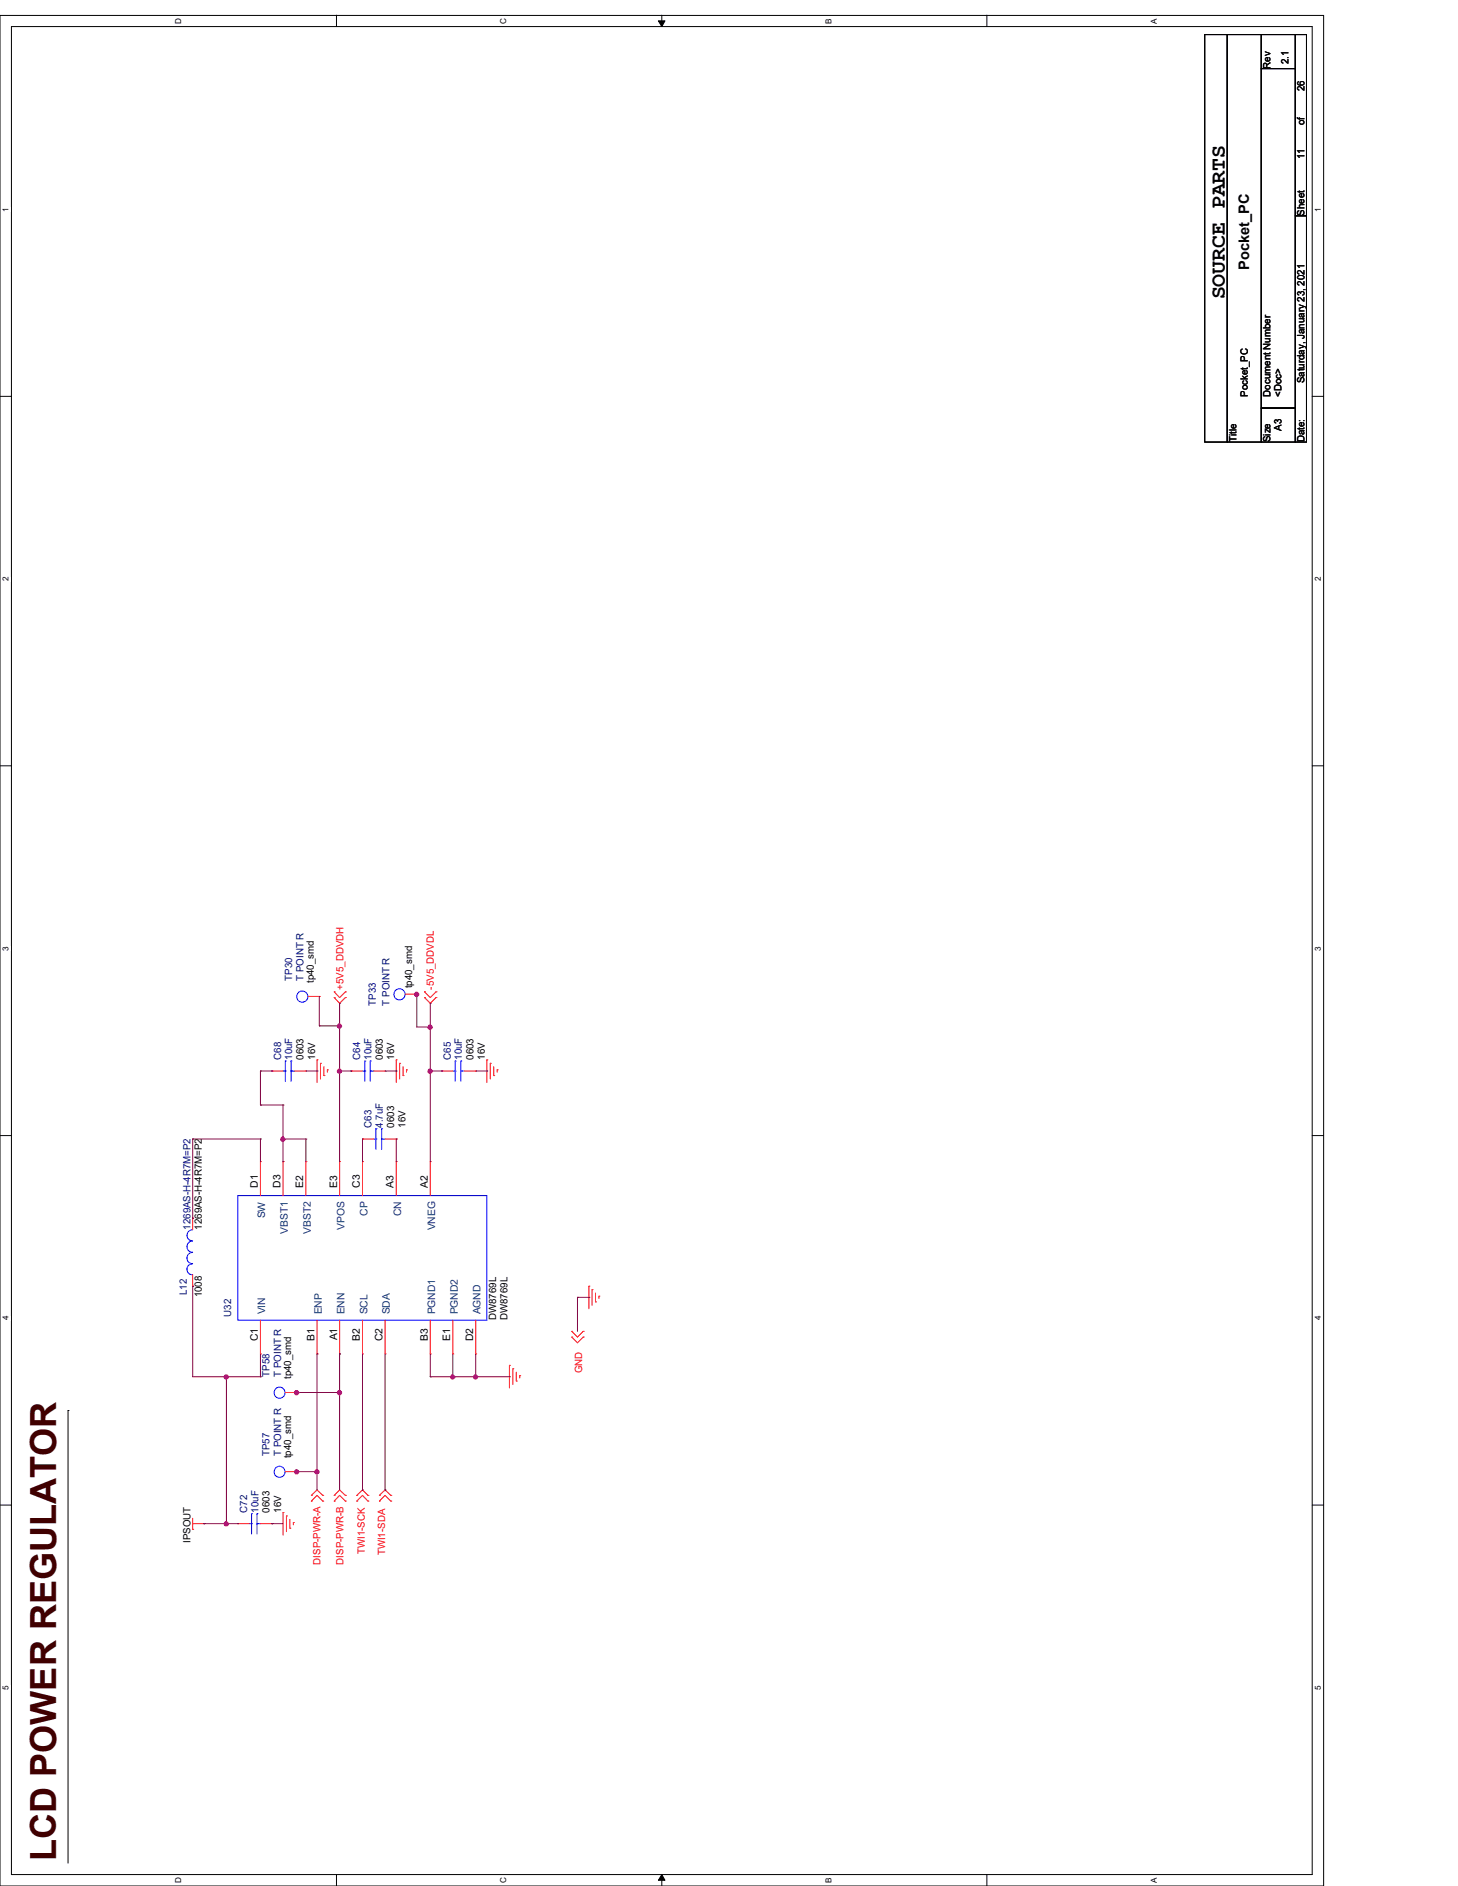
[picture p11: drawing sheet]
<svg xmlns="http://www.w3.org/2000/svg" width="216mm" height="279mm" viewBox="0 0 216 279" stroke-linecap="round" stroke-linejoin="round" font-family="sans-serif">
<path d="M0 2.3h196v277.1h-196zM1.7 3.9h192.6v273.8h-192.6z" fill="none" stroke="#000" stroke-width=".15"/>
<g fill="#fff">
<path d="M.2 249.7h1.3v.7h-1.3z"/>
<path d="M194.5 249.7h1.3v.7h-1.3z"/>
</g>
<path d="M0 223h1.7M194.3 223h1.7" fill="none" stroke="#000" stroke-width=".15"/>
<g fill="#fff">
<path d="M.2 195h1.3v.6h-1.3z"/>
<path d="M194.5 195h1.3v.6h-1.3z"/>
</g>
<path d="M0 168.2h1.7M194.3 168.2h1.7" fill="none" stroke="#000" stroke-width=".15"/>
<g fill="#fff">
<path d="M.2 140.3h1.3v.6h-1.3z"/>
<path d="M194.5 140.3h1.3v.6h-1.3z"/>
</g>
<path d="M0 113.5h1.7M194.3 113.5h1.7" fill="none" stroke="#000" stroke-width=".15"/>
<g fill="#fff">
<path d="M.2 85.5h1.3v.6h-1.3z"/>
<path d="M194.5 85.5h1.3v.6h-1.3z"/>
</g>
<path d="M0 58.7h1.7M194.3 58.7h1.7" fill="none" stroke="#000" stroke-width=".15"/>
<g fill="#fff">
<path d="M.2 30.7h1.3v.7h-1.3z"/>
<path d="M194.5 30.7h1.3v.7h-1.3z"/>
<path d="M25.7 278.1h1.4v.9h-1.4z"/>
<path d="M25.7 2.7h1.4v.8h-1.4z"/>
<path d="M73.9 278.1h1.3v.9h-1.3z"/>
<path d="M73.9 2.7h1.3v.8h-1.3z"/>
</g>
<path d="M49.8 2.2v1.7M49.8 277.7v1.7" fill="none" stroke="#000" stroke-width=".15"/>
<g fill="#fff">
<path d="M122 278.2h1.4v.8h-1.4z"/>
<path d="M122 2.8h1.4v.7h-1.4z"/>
</g>
<path d="M97.5 3.1h1l-.5 .8zM98 2.2v1.7M98 277.7l.5 .9h-1zM98 277.7v1.7" fill="none" stroke="#000" stroke-width=".15"/>
<path d="M97.5 3.1h1l-.5 .8zM98 277.7l.5 .9h-1z" fill="#000"/>
<g fill="#fff">
<path d="M170.2 278.2h1.3v.8h-1.3z"/>
<path d="M170.2 2.8h1.3v.7h-1.3z"/>
</g>
<path d="M146.1 2.2v1.7M178.4 5.1h3.3v60.4h-3.3zM181.7 5.1h5.1v60.4h-5.1zM186.8 10.2h5v50.3h-5zM186.8 5.1h5v5.1h-5zM191.8 5.1h1.7v26.9h-1.7zM191.8 32h1.7v33.5h-1.7zM186.8 60.5h5v5h-5zM10.1 209h.1M10.1 209v67M146.1 277.7v1.7" fill="none" stroke="#000" stroke-width=".15"/>
<g fill="none" stroke="#f00" stroke-width=".15">
<path d="M40.3 158.7h.1M40.3 158.7h1.6M43.6 158.7h1.7M45.3 158.7h.1M45.6 147.6h1.7M46.9 157h.1M46.9 157v3.4M47.3 147.6h.1M47.5 157.5h.1M47.5 157.5v2.4M48 159.3h.1M48 158v1.3"/>
<path d="M48.5 158.5h.1M48.5 158.5v.3M49.5 147.8h.1M49.5 146.9h.1M49.5 147.8l.8 .8 .8-.8M49.5 146.9l.8 .9 .8-.9M51.1 147.8h.1M51.1 146.9h.1M52 158.7h.1M52 158.7h1.7M55.3 158.7h1.7M57 158.7h.1"/>
<path d="M58.7 157h.1M58.7 157v3.4M59.2 157.5h.1M59.2 157.5v2.4M59.7 159.3h.1M59.7 158v1.3M60 147.3h1.7M60.2 158.5h.1M60.2 158.5v.3M61.7 147.3h.1M62.9 147.8h.1M62.9 146.9h.1"/>
<path d="M62.9 147.8l.8 .8 .9-.8M62.9 146.9l.8 .9 .9-.9M64.6 147.8h.1M64.6 146.9h.1M65.4 158.7h.1M65.4 158.7h1.7M68.7 158.7h1.7M70.4 158.7h.1M72.1 157h.1M72.1 157v3.4M72.6 157.5h.1M72.6 157.5v2.4"/>
<path d="M73.1 159.3h.1M73.1 158v1.3M73.6 158.5h.1M73.6 158.5v.3M38.6 172.1h.1M38.6 172.1v5M41.9 172.1h.1M41.9 172.1v5M45.3 172.1h.1M45.3 172.1v5M50.3 172.1h.1M50.3 172.1v5"/>
<path d="M53.7 168.7h.1M53.7 172.1h.1M53.7 168.7h1.6M53.7 172.1v5M57 168.7h1.7M58.7 168.7h.1M58.7 172.1h.1M58.7 172.1v5M63.7 172.1h.1M63.7 172.1v5M28.5 190.5h.1M28.5 180.5h.1"/>
<path d="M28.5 180.5v1.7M28.5 188.8v1.7M38.6 195.6v5M46.9 195.6v5M50.3 195.6v5M53.7 195.6v5M57 195.6v5M63.7 195.6v5M67.1 195.6v5M70.4 195.6v5M84.7 198.1h.1M84.7 197.2h.1"/>
<path d="M84.7 198.1l.8 .8 .9-.8M84.7 197.2l.8 .9 .9-.9M86.4 198.1h.1M86.4 197.2h.1M87.2 190.5h.1M87.2 190.5v3.4M87.7 191.1h.1M87.7 191.1v2.3M88.2 192.9h.1M88.2 191.6v1.3M88.7 192h.1M88.7 192v.4"/>
<path d="M38.6 200.6h.1M42.2 218h1.7M42.2 206.3h1.7M43.9 218h.1M43.9 206.3h.1M46.9 200.6h.1M50.3 200.6h.1M53.7 200.6h.1M57 200.6h.1M63.7 200.6h.1M67.1 200.6h.1M70.4 200.6h.1"/>
<path d="M75.4 202.3h.1M75.4 202.3v3.3M75.9 202.8h.1M75.9 202.8v2.3M76.5 204.6h.1M76.5 203.3v1.3M77 203.8h.1M77 203.8v.3M28.5 226.6h.1M28.5 225.7h1.7M28.5 224.9v1.7M30.2 225.7h.1"/>
<path d="M35.2 225.7h.1M35.2 225.7h1.7M38.6 225.7h1.7M40.3 225.7h.1M41.9 224.1h.1M41.9 224.1v3.3M42.4 224.6h.1M42.4 224.6v2.3M42.9 226.4h.1M42.9 225.1v1.3M43.4 225.6h.1M43.4 225.6v.3"/>
<path d="M46.1 221.5h.1M46.1 222.4h.1M46.1 221.5l.8-.8 .9 .8M46.1 222.4l.8-.9 .9 .9M47.8 221.5h.1M47.8 222.4h.1M49.5 221.5h.1M49.5 222.4h.1M49.5 221.5l.8-.8 .8 .8M49.5 222.4l.8-.9 .8 .9M51.1 221.5h.1M51.1 222.4h.1"/>
<path d="M52.8 221.5h.1M52.8 222.4h.1M52.8 221.5l.9-.8 .8 .8M52.8 222.4l.9-.9 .8 .9M54.5 221.5h.1M54.5 222.4h.1M56.2 221.5h.1M56.2 222.4h.1M56.2 221.5l.8-.8 .9 .8M56.2 222.4l.8-.9 .9 .9M57.9 221.5h.1M57.9 222.4h.1"/>
</g>
<g fill="none" stroke="#00f" stroke-width=".15">
<path d="M41.9 158.7h.3M42.2 158.7h.1M42.2 157.2h.1M42.2 157.2v3M43.1 157.2h.1M43.1 158.7h.1M43.1 158.7h.5M43.1 157.2v3M53.7 158.7h.3M54 158.7h.1M54 157.2h.1M54 157.2v3"/>
<path d="M54.8 157.2h.1M54.8 158.7h.1M54.8 158.7h.5M54.8 157.2v3M67.1 158.7h.3M67.4 158.7h.1M67.4 157.2h.1M67.4 157.2v3M68.2 157.2h.1M68.2 158.7h.1M68.2 158.7h.5M68.2 157.2v3"/>
<path d="M35.2 177.1h36.9v18.5h-36.9zM55.3 168.7h.4M55.7 168.7h.1M55.7 167.2h.1M55.7 167.2v3.1M56.5 167.2h.1M56.5 168.7h.1M56.5 168.7h.5M56.5 167.2v3.1M28.5 187.2a.8 .8 0 0 0-.8 .9 .8 .8 0 0 0 .8 .7M28.5 185.5a.83 .83 0 0 0-.8 .9 .83 .83 0 0 0 .8 .8M28.5 183.9a.83 .83 0 0 0-.8 .8 .83 .83 0 0 0 .8 .8"/>
<path d="M28.5 182.2a.81 .81 0 0 0-.8 .8 .81 .81 0 0 0 .8 .8M36.9 225.7h.4M37.3 225.7h.1M37.3 224.2h.1M37.3 224.2v3M38.1 224.2h.1M38.1 225.7h.1M38.1 225.7h.5M38.1 224.2v3"/>
<circle cx="44.8" cy="147.6" r=".83"/>
<circle cx="59.2" cy="147.3" r=".83"/>
<circle cx="41.4" cy="206.3" r=".82"/>
<circle cx="41.4" cy="218" r=".82"/>
</g>
<path d="M28.5 204h5M33.5 204h.1M38.6 204h.1M38.6 200.6v3.4M46.9 218h.1M46.9 218v2.7M50.3 206.3h.1M50.3 206.3v14.4M30.2 225.7h.1M30.2 225.7h3.3M40.3 225.7h.1M40.3 225.7h1.6" fill="none" stroke="#800040" stroke-width=".15"/>
<circle cx="50.3" cy="206.3" r=".32" fill="#f0f"/>
<circle cx="50.3" cy="206.3" r=".32" fill="none" stroke="#f0f" stroke-width=".15"/>
<path d="M53.7 200.6v20.1M57 200.6v20.1M63.7 204h.1M63.7 200.6v3.4M63.7 204h3.4M67.1 204h.1M70.4 204h.1M70.4 204h5M70.4 200.6v3.4M75.4 204h.1M53.7 220.7h.1M57 220.7h.1" fill="none" stroke="#800040" stroke-width=".15"/>
<circle cx="70.4" cy="204" r=".32" fill="#f0f"/>
<circle cx="70.4" cy="204" r=".32" fill="none" stroke="#f0f" stroke-width=".15"/>
<path d="M67.1 204h.1M67.1 200.6v3.4" fill="none" stroke="#800040" stroke-width=".15"/>
<circle cx="67" cy="204" r=".32" fill="#f0f"/>
<circle cx="67" cy="204" r=".32" fill="none" stroke="#f0f" stroke-width=".15"/>
<g fill="none" stroke="#800040" stroke-width=".15">
<path d="M28.5 168.7h.1M28.5 168.7v11.8M28.5 168.7h10.1M38.6 168.7h.1M38.6 168.7v3.4M41.9 168.7h.1M41.9 172.1h.1M41.9 168.7h3.4M41.9 168.7v3.4M45.3 168.7h.1M45.3 168.7v3.4M28.5 190.5h.1"/>
<path d="M28.5 180.5h.1M28.5 190.5v13.5M67.1 204h3.3M70.4 204h.1"/>
</g>
<circle cx="41.9" cy="168.8" r=".32" fill="#f0f"/>
<circle cx="41.9" cy="168.8" r=".32" fill="none" stroke="#f0f" stroke-width=".15"/>
<g fill="none" stroke="#800040" stroke-width=".15">
<path d="M38.6 158.7h.1M38.6 158.7v5M38.6 158.7h1.7M40.3 158.7h.1M45.3 158.7h1.6M46.9 158.7h.1M50.3 158.7h.1M50.3 158.7h1.7M50.3 158.7v13.4M52 158.7h.1M38.6 163.7h.1M38.6 163.7h3.3"/>
<path d="M41.9 163.7h.1M41.9 163.7v5M53.7 168.7h.1M53.7 168.7v3.4M58.7 168.7h.1M58.7 168.7v3.4"/>
</g>
<circle cx="50.3" cy="158.7" r=".32" fill="#f0f"/>
<circle cx="50.3" cy="158.7" r=".32" fill="none" stroke="#f0f" stroke-width=".15"/>
<path d="M50.3 152h.1M50.3 152v6.7" fill="none" stroke="#800040" stroke-width=".15"/>
<circle cx="50.3" cy="152" r=".32" fill="#f0f"/>
<circle cx="50.3" cy="152" r=".32" fill="none" stroke="#f0f" stroke-width=".15"/>
<path d="M63.7 158.7h.1M63.7 152.1h.1M63.7 152.1v20M63.7 158.7h1.7M65.4 158.7h.1" fill="none" stroke="#800040" stroke-width=".15"/>
<circle cx="63.7" cy="158.7" r=".32" fill="#f0f"/>
<circle cx="63.7" cy="158.7" r=".32" fill="none" stroke="#f0f" stroke-width=".15"/>
<path d="M57 158.7h1.7M58.7 158.7h.1M61.7 147.3h.1M61.7 147.3v4.8h2M63.7 152.1h.1M70.4 158.7h1.7M72.1 158.7h.1" fill="none" stroke="#800040" stroke-width=".15"/>
<circle cx="63.7" cy="152.2" r=".32" fill="#f0f"/>
<circle cx="63.7" cy="152.2" r=".32" fill="none" stroke="#f0f" stroke-width=".15"/>
<path d="M61.7 147.1h.1M61.7 147.1v.2" fill="none" stroke="#800040" stroke-width=".15"/>
<circle cx="61.7" cy="147.3" r=".32" fill="#f0f"/>
<circle cx="61.7" cy="147.3" r=".32" fill="none" stroke="#f0f" stroke-width=".15"/>
<g fill="none" stroke="#800040" stroke-width=".15">
<path d="M47.3 152h.1M47.3 147.6v4.4M47.3 152h3M50.3 152h.1M50.3 148.6h.1M50.3 148.6v3.4M63.7 148.6h.1M63.7 148.6v3.5M85.5 192.2h.1M85.5 192.2h1.7M85.5 192.2v5M87.2 192.2h.1"/>
<path d="M33.5 204v21.7M33.5 225.7h.1"/>
</g>
<circle cx="33.5" cy="204" r=".32" fill="#f0f"/>
<circle cx="33.5" cy="204" r=".32" fill="none" stroke="#f0f" stroke-width=".15"/>
<circle cx="33.5" cy="225.7" r=".32" fill="#f0f"/>
<circle cx="33.5" cy="225.7" r=".32" fill="none" stroke="#f0f" stroke-width=".15"/>
<path d="M33.5 204h.1M33.5 204h5.1M43.8 218h.1M43.9 218h.1M33.5 225.7h1.7M35.2 225.7h.1" fill="none" stroke="#800040" stroke-width=".15"/>
<circle cx="43.9" cy="218" r=".32" fill="#f0f"/>
<circle cx="43.9" cy="218" r=".32" fill="none" stroke="#f0f" stroke-width=".15"/>
<path d="M46.9 200.6h.1M46.9 200.6v17.4" fill="none" stroke="#800040" stroke-width=".15"/>
<circle cx="46.9" cy="218" r=".32" fill="#f0f"/>
<circle cx="46.9" cy="218" r=".32" fill="none" stroke="#f0f" stroke-width=".15"/>
<path d="M43.8 206.3h6.5M43.9 206.3h.1M43.9 218h3M46.9 218h.1M50.3 200.6h.1M50.3 206.3h.1M50.3 200.6v5.7" fill="none" stroke="#800040" stroke-width=".15"/>
<circle cx="43.9" cy="206.3" r=".32" fill="#f0f"/>
<circle cx="43.9" cy="206.3" r=".32" fill="none" stroke="#f0f" stroke-width=".15"/>
<circle cx="50.3" cy="206.3" r=".32" fill="#f0f"/>
<circle cx="50.3" cy="206.3" r=".32" fill="none" stroke="#f0f" stroke-width=".15"/>
<circle cx="70.4" cy="204" r=".32" fill="#f0f"/>
<circle cx="70.4" cy="204" r=".32" fill="none" stroke="#f0f" stroke-width=".15"/>
<circle cx="67" cy="204" r=".32" fill="#f0f"/>
<circle cx="67" cy="204" r=".32" fill="none" stroke="#f0f" stroke-width=".15"/>
<circle cx="41.9" cy="168.8" r=".32" fill="#f0f"/>
<circle cx="41.9" cy="168.8" r=".32" fill="none" stroke="#f0f" stroke-width=".15"/>
<circle cx="50.3" cy="158.7" r=".32" fill="#f0f"/>
<circle cx="50.3" cy="158.7" r=".32" fill="none" stroke="#f0f" stroke-width=".15"/>
<circle cx="50.3" cy="152" r=".32" fill="#f0f"/>
<circle cx="50.3" cy="152" r=".32" fill="none" stroke="#f0f" stroke-width=".15"/>
<circle cx="63.7" cy="158.7" r=".32" fill="#f0f"/>
<circle cx="63.7" cy="158.7" r=".32" fill="none" stroke="#f0f" stroke-width=".15"/>
<circle cx="63.7" cy="152.2" r=".32" fill="#f0f"/>
<circle cx="63.7" cy="152.2" r=".32" fill="none" stroke="#f0f" stroke-width=".15"/>
<circle cx="61.7" cy="147.3" r=".32" fill="#f0f"/>
<circle cx="61.7" cy="147.3" r=".32" fill="none" stroke="#f0f" stroke-width=".15"/>
<circle cx="33.5" cy="204" r=".32" fill="#f0f"/>
<circle cx="33.5" cy="204" r=".32" fill="none" stroke="#f0f" stroke-width=".15"/>
<circle cx="33.5" cy="225.7" r=".32" fill="#f0f"/>
<circle cx="33.5" cy="225.7" r=".32" fill="none" stroke="#f0f" stroke-width=".15"/>
<circle cx="43.9" cy="218" r=".32" fill="#f0f"/>
<circle cx="43.9" cy="218" r=".32" fill="none" stroke="#f0f" stroke-width=".15"/>
<circle cx="46.9" cy="218" r=".32" fill="#f0f"/>
<circle cx="46.9" cy="218" r=".32" fill="none" stroke="#f0f" stroke-width=".15"/>
<circle cx="43.9" cy="206.3" r=".32" fill="#f0f"/>
<circle cx="43.9" cy="206.3" r=".32" fill="none" stroke="#f0f" stroke-width=".15"/>
<text font-size="5.3" fill="#400000" x="8.3" y="275.7" transform="rotate(-90 8.3 275.7)">LCD POWER REGULATOR</text>
<text font-size="3.2" x="181.4" y="44.4" transform="rotate(-90 181.4 44.4)">SOURCE PARTS</text>
<text font-size="2.2" x="185" y="40" transform="rotate(-90 185 40)">Pocket_PC</text>
<g font-size="1.5">
<text x="188.1" y="10.2" transform="rotate(-90 188.1 10.2)">Rev</text>
<text x="190.8" y="9.5" transform="rotate(-90 190.8 9.5)">2.1</text>
<text x="193.2" y="13.5" transform="rotate(-90 193.2 13.5)">26</text>
<text x="193.2" y="23.6" transform="rotate(-90 193.2 23.6)">11</text>
<text x="193.2" y="18.5" transform="rotate(-90 193.2 18.5)">of</text>
<text x="193.2" y="32" transform="rotate(-90 193.2 32)">Sheet</text>
<text x="184.8" y="58.8" transform="rotate(-90 184.8 58.8)">Pocket_PC</text>
<text x="188.1" y="58.8" transform="rotate(-90 188.1 58.8)">Document Number</text>
<text x="189.8" y="58.8" transform="rotate(-90 189.8 58.8)">&lt;Doc&gt;</text>
<text x="193.2" y="56.8" transform="rotate(-90 193.2 56.8)">Saturday, January 23, 2021</text>
<text x="183.1" y="65.5" transform="rotate(-90 183.1 65.5)">Title</text>
<text x="188.1" y="65.5" transform="rotate(-90 188.1 65.5)">Size</text>
<text x="189.8" y="63.8" transform="rotate(-90 189.8 63.8)">A3</text>
<text x="193.2" y="65.5" transform="rotate(-90 193.2 65.5)">Date:</text>
<text x="46.5" y="145.6" transform="rotate(-90 46.5 145.6)">tp40_smd</text>
<text x="61" y="146.4" transform="rotate(-90 61 146.4)">tp40_smd</text>
<text x="45" y="157" transform="rotate(-90 45 157)">0603</text>
<text x="46.7" y="157" transform="rotate(-90 46.7 157)">16V</text>
<text x="56.7" y="157" transform="rotate(-90 56.7 157)">0603</text>
<text x="58.4" y="157" transform="rotate(-90 58.4 157)">16V</text>
<text x="70.1" y="157" transform="rotate(-90 70.1 157)">0603</text>
<text x="71.8" y="157" transform="rotate(-90 71.8 157)">16V</text>
<text x="58.4" y="167" transform="rotate(-90 58.4 167)">0603</text>
<text x="60" y="167" transform="rotate(-90 60 167)">16V</text>
<text x="38.2" y="175.9" transform="rotate(-90 38.2 175.9)">D1</text>
<text x="41.5" y="175.9" transform="rotate(-90 41.5 175.9)">D3</text>
<text x="44.9" y="175.9" transform="rotate(-90 44.9 175.9)">E2</text>
<text x="49.9" y="175.9" transform="rotate(-90 49.9 175.9)">E3</text>
<text x="53.3" y="175.9" transform="rotate(-90 53.3 175.9)">C3</text>
<text x="58.3" y="175.9" transform="rotate(-90 58.3 175.9)">A3</text>
<text x="63.3" y="175.9" transform="rotate(-90 63.3 175.9)">A2</text>
<text x="29.9" y="182.2" transform="rotate(-90 29.9 182.2)">1269AS-H-4R7M=P2</text>
<text x="29.9" y="192.2" transform="rotate(-90 29.9 192.2)">1008</text>
<text x="73.4" y="195.6" transform="rotate(-90 73.4 195.6)">DW8769L</text>
<text x="75.1" y="195.6" transform="rotate(-90 75.1 195.6)">DW8769L</text>
<text x="38.2" y="198.7" transform="rotate(-90 38.2 198.7)">C1</text>
<text x="46.6" y="198.6" transform="rotate(-90 46.6 198.6)">B1</text>
<text x="49.9" y="198.6" transform="rotate(-90 49.9 198.6)">A1</text>
<text x="53.3" y="198.6" transform="rotate(-90 53.3 198.6)">B2</text>
<text x="56.6" y="198.7" transform="rotate(-90 56.6 198.7)">C2</text>
<text x="63.3" y="198.6" transform="rotate(-90 63.3 198.6)">B3</text>
<text x="66.7" y="198.6" transform="rotate(-90 66.7 198.6)">E1</text>
<text x="70.1" y="198.7" transform="rotate(-90 70.1 198.7)">D2</text>
<text x="43.1" y="204.3" transform="rotate(-90 43.1 204.3)">tp40_smd</text>
<text x="43.1" y="216" transform="rotate(-90 43.1 216)">tp40_smd</text>
<text x="39.9" y="224.1" transform="rotate(-90 39.9 224.1)">0603</text>
<text x="41.6" y="224.1" transform="rotate(-90 41.6 224.1)">16V</text>
<text x="28.2" y="228.6" transform="rotate(-90 28.2 228.6)">IPSOUT</text>
</g>
<g font-size="1.5" fill="#000080">
<text x="43.3" y="145.3" transform="rotate(-90 43.3 145.3)">TP30</text>
<text x="45" y="145.3" transform="rotate(-90 45 145.3)">T POINT R</text>
<text x="55.7" y="149" transform="rotate(-90 55.7 149)">TP33</text>
<text x="57.7" y="149" transform="rotate(-90 57.7 149)">T POINT R</text>
<text x="41.6" y="157" transform="rotate(-90 41.6 157)">C68</text>
<text x="43.3" y="157" transform="rotate(-90 43.3 157)">10uF</text>
<text x="53.3" y="157" transform="rotate(-90 53.3 157)">C64</text>
<text x="55" y="157" transform="rotate(-90 55 157)">10uF</text>
<text x="66.8" y="157" transform="rotate(-90 66.8 157)">C65</text>
<text x="68.4" y="157" transform="rotate(-90 68.4 157)">10uF</text>
<text x="55" y="167" transform="rotate(-90 55 167)">C63</text>
<text x="56.7" y="167" transform="rotate(-90 56.7 167)">4.7uF</text>
<text x="28.2" y="182.2" transform="rotate(-90 28.2 182.2)">1269AS-H-4R7M=P2</text>
<text x="27.7" y="191.9" transform="rotate(-90 27.7 191.9)">L12</text>
<text x="34.2" y="195.1" transform="rotate(-90 34.2 195.1)">U32</text>
<text x="39.9" y="204" transform="rotate(-90 39.9 204)">TP58</text>
<text x="41.6" y="204" transform="rotate(-90 41.6 204)">T POINT R</text>
<text x="39.9" y="215.7" transform="rotate(-90 39.9 215.7)">TP57</text>
<text x="41.6" y="215.7" transform="rotate(-90 41.6 215.7)">T POINT R</text>
<text x="36.6" y="224.1" transform="rotate(-90 36.6 224.1)">C72</text>
<text x="38.3" y="224.1" transform="rotate(-90 38.3 224.1)">10uF</text>
</g>
<g font-size="1.5" fill="#f00">
<text x="50.8" y="146.6" transform="rotate(-90 50.8 146.6)">+5V5_DDVDH</text>
<text x="64.2" y="146.6" transform="rotate(-90 64.2 146.6)">-5V5_DDVDL</text>
<text x="86.2" y="203.5" transform="rotate(-90 86.2 203.5)">GND</text>
<text x="47.5" y="231.8" transform="rotate(-90 47.5 231.8)">DISP-PWR-A</text>
<text x="50.8" y="231.8" transform="rotate(-90 50.8 231.8)">DISP-PWR-B</text>
<text x="54" y="230.3" transform="rotate(-90 54 230.3)">TWI1-SCK</text>
<text x="57" y="230.4" transform="rotate(-90 57 230.4)">TWI1-SDA</text>
</g>
<g font-size="1.5" fill="#004080">
<text x="39.3" y="180.5" transform="rotate(-90 39.3 180.5)">SW</text>
<text x="42.6" y="182.8" transform="rotate(-90 42.6 182.8)">VBST1</text>
<text x="46" y="182.8" transform="rotate(-90 46 182.8)">VBST2</text>
<text x="51" y="182.2" transform="rotate(-90 51 182.2)">VPOS</text>
<text x="54.4" y="180.1" transform="rotate(-90 54.4 180.1)">CP</text>
<text x="59.4" y="180.2" transform="rotate(-90 59.4 180.2)">CN</text>
<text x="64.4" y="182.3" transform="rotate(-90 64.4 182.3)">VNEG</text>
<text x="39.3" y="194.7" transform="rotate(-90 39.3 194.7)">VIN</text>
<text x="47.7" y="194.7" transform="rotate(-90 47.7 194.7)">ENP</text>
<text x="51" y="194.7" transform="rotate(-90 51 194.7)">ENN</text>
<text x="54.4" y="194.7" transform="rotate(-90 54.4 194.7)">SCL</text>
<text x="57.7" y="194.7" transform="rotate(-90 57.7 194.7)">SDA</text>
<text x="64.4" y="194.7" transform="rotate(-90 64.4 194.7)">PGND1</text>
<text x="67.8" y="194.7" transform="rotate(-90 67.8 194.7)">PGND2</text>
<text x="71.2" y="194.7" transform="rotate(-90 71.2 194.7)">AGND</text>
</g>
<g font-size="1.2">
<text x="26.8" y="3.5" transform="rotate(-90 26.8 3.5)">D</text>
<text x="75" y="3.5" transform="rotate(-90 75 3.5)">C</text>
<text x="123.1" y="3.5" transform="rotate(-90 123.1 3.5)">B</text>
<text x="171.3" y="3.5" transform="rotate(-90 171.3 3.5)">A</text>
<text x="1.3" y="31.4" transform="rotate(-90 1.3 31.4)">1</text>
<text x="195.6" y="31.4" transform="rotate(-90 195.6 31.4)">1</text>
<text x="1.3" y="86.1" transform="rotate(-90 1.3 86.1)">2</text>
<text x="195.6" y="86.1" transform="rotate(-90 195.6 86.1)">2</text>
<text x="1.3" y="140.9" transform="rotate(-90 1.3 140.9)">3</text>
<text x="195.6" y="140.9" transform="rotate(-90 195.6 140.9)">3</text>
<text x="1.3" y="195.6" transform="rotate(-90 1.3 195.6)">4</text>
<text x="195.6" y="195.6" transform="rotate(-90 195.6 195.6)">4</text>
<text x="1.3" y="250.4" transform="rotate(-90 1.3 250.4)">5</text>
<text x="195.6" y="250.4" transform="rotate(-90 195.6 250.4)">5</text>
<text x="26.8" y="279" transform="rotate(-90 26.8 279)">D</text>
<text x="75" y="279" transform="rotate(-90 75 279)">C</text>
<text x="123.1" y="279" transform="rotate(-90 123.1 279)">B</text>
<text x="171.3" y="279" transform="rotate(-90 171.3 279)">A</text>
</g>
</svg>
